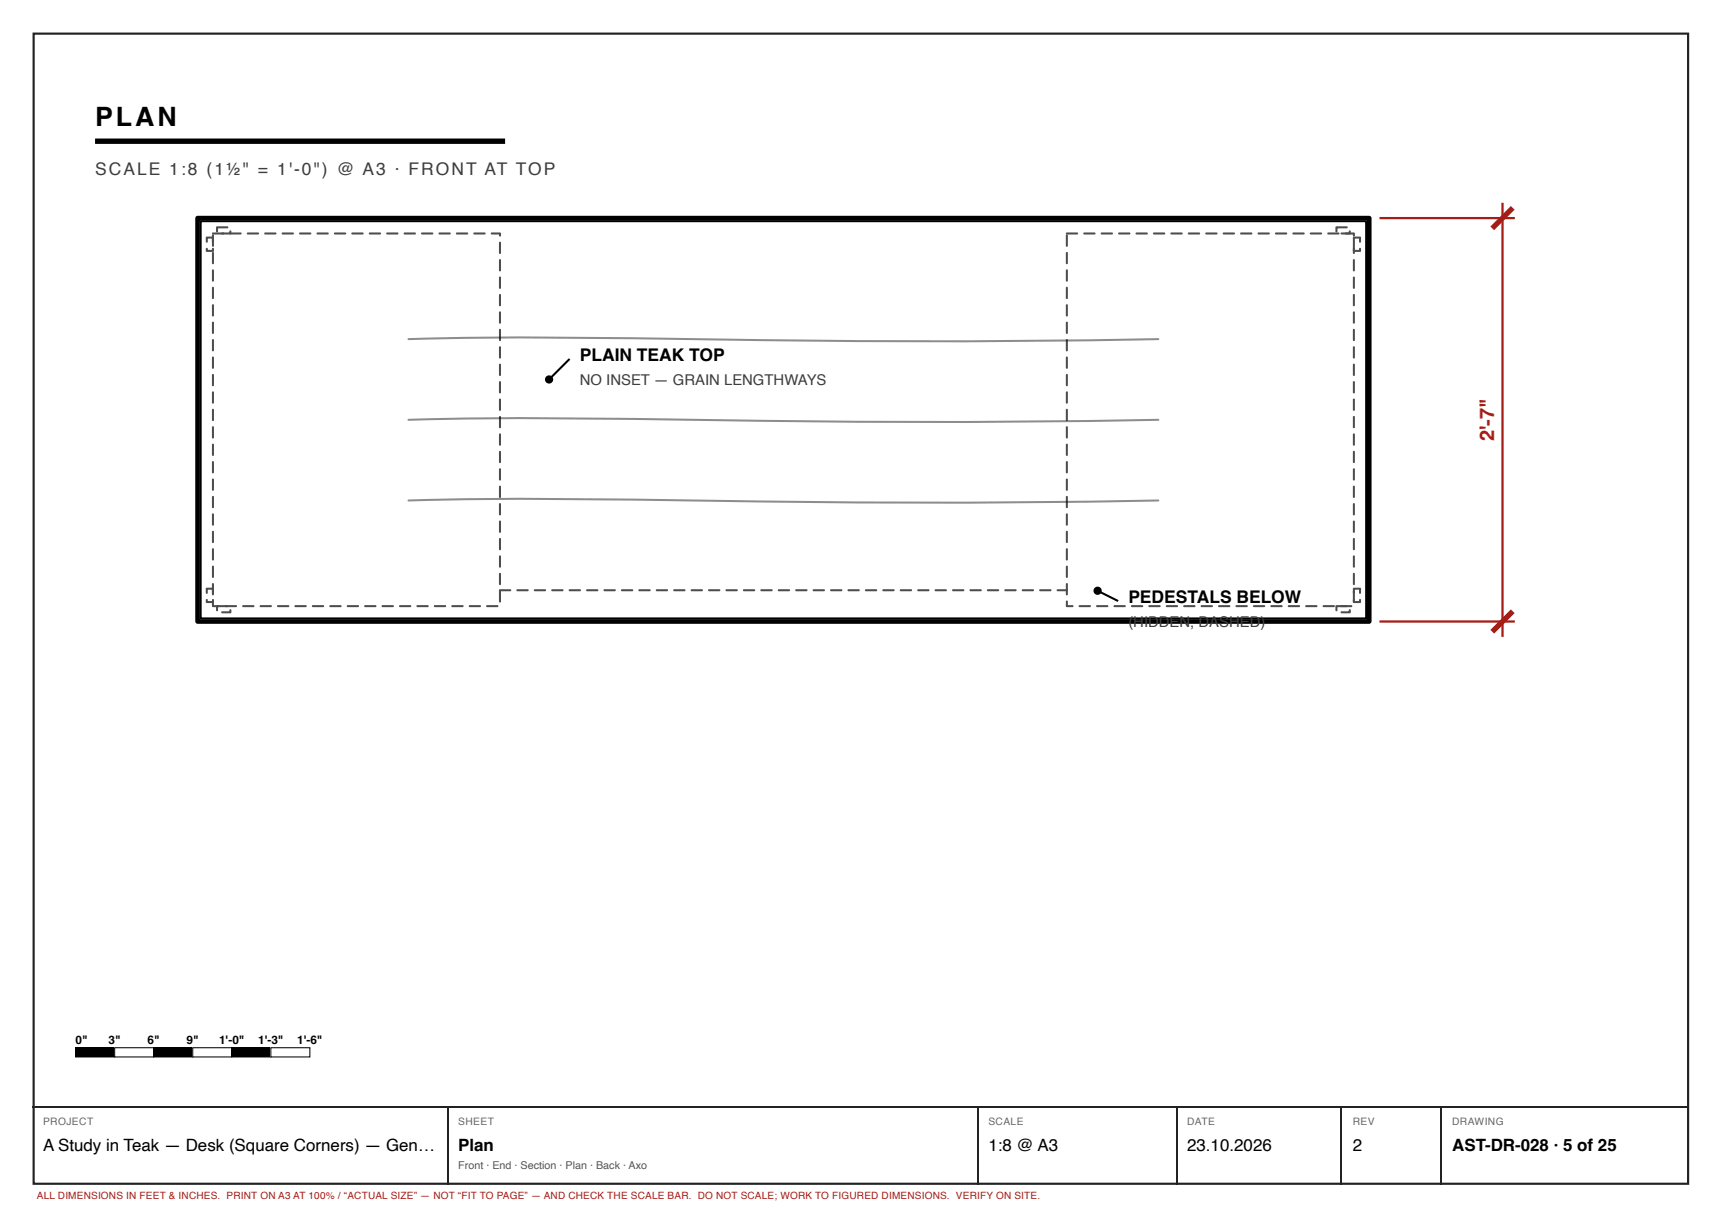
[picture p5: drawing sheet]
<svg xmlns="http://www.w3.org/2000/svg" width="420mm" height="297mm" viewBox="0 0 420 297" stroke-linecap="round" stroke-linejoin="round" font-family="sans-serif">
<path d="M8.2 8.2h403.5v280.5h-403.5z" fill="none" stroke="#222" stroke-width=".53"/>
<path d="M23.2 34.4h100" fill="none" stroke="#000" stroke-width="1.3" stroke-linecap="butt"/>
<path d="M48.2 53.2h285.7v98.4h-285.7z" fill="none" stroke="#000" stroke-width="1.1"/>
<path d="M48.9 53.9h284.3v96.9h-284.3zM99.6 82.7a1777.9 1777.9 0 0 1 82.6 .2l7.4 .1a2874.2 2874.2 0 0 0 92.9-.3M138.9 87.5l-5 5M99.6 102.4a1777.9 1777.9 0 0 1 82.6 .2l7.4 .1a2874.2 2874.2 0 0 0 92.9-.3M99.6 122a1777.9 1777.9 0 0 1 82.6 .2l7.4 .1a2874.2 2874.2 0 0 0 92.9-.3M267.7 144.1l5 2.5" fill="none" stroke="#000" stroke-width=".5"/>
<g fill="#000">
<path d="M18.4 255.5h9.6v2.2h-9.6z"/>
<path d="M56 56.8l2.7-.1a.25 .25 0 0 1 .2 .2 .25 .25 0 0 1-.2 .3h-2.5l-.2-.2zM60.3 56.8l2.6-.1a.25 .25 0 0 1 .3 .2 .25 .25 0 0 1-.3 .3h-2.5l-.2-.2zM64.5 56.8l2.7-.1a.25 .25 0 0 1 .2 .2 .25 .25 0 0 1-.2 .3h-2.5l-.2-.2zM68.8 56.8l2.6-.1a.25 .25 0 0 1 .3 .2 .25 .25 0 0 1-.3 .3h-2.5l-.2-.2zM73 56.8l2.7-.1a.25 .25 0 0 1 .2 .2 .25 .25 0 0 1-.2 .3h-2.5l-.2-.2zM77.3 56.8l2.6-.1a.25 .25 0 0 1 .3 .2 .25 .25 0 0 1-.3 .3h-2.5l-.2-.2zM81.5 56.8l2.7-.1a.25 .25 0 0 1 .2 .2 .25 .25 0 0 1-.2 .3h-2.5l-.2-.2zM85.8 56.8l2.6-.1a.25 .25 0 0 1 .3 .2 .25 .25 0 0 1-.3 .3h-2.5l-.2-.2zM90 56.8l2.7-.1a.25 .25 0 0 1 .2 .2 .25 .25 0 0 1-.2 .3h-2.5l-.2-.2zM94.3 56.8l2.6-.1a.25 .25 0 0 1 .3 .2 .25 .25 0 0 1-.3 .3h-2.5l-.2-.2zM98.5 56.8l2.7-.1a.25 .25 0 0 1 .2 .2 .25 .25 0 0 1-.2 .3h-2.5l-.2-.2zM102.8 56.8l2.6-.1a.25 .25 0 0 1 .3 .2 .25 .25 0 0 1-.3 .3h-2.5l-.2-.2zM107 56.8l2.7-.1a.25 .25 0 0 1 .2 .2 .25 .25 0 0 1-.2 .3h-2.5l-.2-.2zM111.3 56.8l2.6-.1a.25 .25 0 0 1 .3 .2 .25 .25 0 0 1-.3 .3h-2.5l-.2-.2zM115.5 56.8l2.7-.1a.25 .25 0 0 1 .2 .2 .25 .25 0 0 1-.2 .3h-2.5l-.2-.2zM119.8 56.8l2.2-.1 .2 .7a.25 .25 0 0 1-.3 .3 .25 .25 0 0 1-.2-.3v-.5h.2v.3h-2l-.2-.2zM121.8 59h.2l.2 .2v2.5a.25 .25 0 0 1-.3 .2 .25 .25 0 0 1-.2-.2zM121.8 63.3l.2-.1 .2 .2v2.5a.25 .25 0 0 1-.3 .3 .25 .25 0 0 1-.2-.3zM121.8 67.5h.2l.2 .2v2.5a.25 .25 0 0 1-.3 .2 .25 .25 0 0 1-.2-.2zM121.8 71.8l.2-.1 .2 .2v2.5a.25 .25 0 0 1-.3 .3 .25 .25 0 0 1-.2-.3zM121.8 76h.2l.2 .2v2.5a.25 .25 0 0 1-.3 .2 .25 .25 0 0 1-.2-.2zM121.8 80.3l.2-.1 .2 .2v2.5a.25 .25 0 0 1-.3 .3 .25 .25 0 0 1-.2-.3zM121.8 84.5h.2l.2 .2v2.5a.25 .25 0 0 1-.3 .2 .25 .25 0 0 1-.2-.2zM121.8 88.8l.2-.1 .2 .2v2.5a.25 .25 0 0 1-.3 .3 .25 .25 0 0 1-.2-.3zM121.8 93h.2l.2 .2v2.5a.25 .25 0 0 1-.3 .2 .25 .25 0 0 1-.2-.2zM121.8 97.3l.2-.1 .2 .2v2.5a.25 .25 0 0 1-.3 .3 .25 .25 0 0 1-.2-.3zM121.8 101.5h.2l.2 .2v2.5a.25 .25 0 0 1-.3 .2 .25 .25 0 0 1-.2-.2zM121.8 105.8l.2-.1 .2 .2v2.5a.25 .25 0 0 1-.3 .3 .25 .25 0 0 1-.2-.3zM121.8 110h.2l.2 .2v2.5a.25 .25 0 0 1-.3 .2 .25 .25 0 0 1-.2-.2zM121.8 114.3l.2-.1 .2 .2v2.5a.25 .25 0 0 1-.3 .3 .25 .25 0 0 1-.2-.3zM121.8 118.5h.2l.2 .2v2.5a.25 .25 0 0 1-.3 .2 .25 .25 0 0 1-.2-.2zM121.8 122.8l.2-.1 .2 .2v2.5a.25 .25 0 0 1-.3 .3 .25 .25 0 0 1-.2-.3zM121.8 127h.2l.2 .2v2.5a.25 .25 0 0 1-.3 .2 .25 .25 0 0 1-.2-.2zM121.8 131.3l.2-.1 .2 .2v2.5a.25 .25 0 0 1-.3 .3 .25 .25 0 0 1-.2-.3zM121.8 135.5h.2l.2 .2v2.5a.25 .25 0 0 1-.3 .2 .25 .25 0 0 1-.2-.2zM121.8 139.8l.2-.1 .2 .2v2.5a.25 .25 0 0 1-.3 .3 .25 .25 0 0 1-.2-.3zM121.8 144h.2l.2 .2v2.5a.25 .25 0 0 1-.3 .2 .25 .25 0 0 1-.2-.2zM118.6 147.6h2.7a.25 .25 0 0 1 .3 .2 .25 .25 0 0 1-.3 .3h-2.5l-.2-.2zM114.4 147.6h2.7a.25 .25 0 0 1 .2 .2 .25 .25 0 0 1-.2 .3h-2.5l-.3-.2zM110.1 147.6h2.7a.25 .25 0 0 1 .3 .2 .25 .25 0 0 1-.3 .3h-2.5l-.2-.2zM105.9 147.6h2.7a.25 .25 0 0 1 .2 .2 .25 .25 0 0 1-.2 .3h-2.5l-.3-.2zM101.6 147.6h2.7a.25 .25 0 0 1 .3 .2 .25 .25 0 0 1-.3 .3h-2.5l-.2-.2zM97.4 147.6h2.7a.25 .25 0 0 1 .2 .2 .25 .25 0 0 1-.2 .3h-2.5l-.3-.2zM93.1 147.6h2.7a.25 .25 0 0 1 .3 .2 .25 .25 0 0 1-.3 .3h-2.5l-.2-.2zM88.9 147.6h2.7a.25 .25 0 0 1 .2 .2 .25 .25 0 0 1-.2 .3h-2.5l-.3-.2zM84.6 147.6h2.7a.25 .25 0 0 1 .3 .2 .25 .25 0 0 1-.3 .3h-2.5l-.2-.2zM80.4 147.6h2.7a.25 .25 0 0 1 .2 .2 .25 .25 0 0 1-.2 .3h-2.5l-.3-.2zM76.1 147.6h2.7a.25 .25 0 0 1 .3 .2 .25 .25 0 0 1-.3 .3h-2.5l-.2-.2zM71.9 147.6h2.7a.25 .25 0 0 1 .2 .2 .25 .25 0 0 1-.2 .3h-2.5l-.3-.2zM67.6 147.6h2.7a.25 .25 0 0 1 .3 .2 .25 .25 0 0 1-.3 .3h-2.5l-.2-.2zM63.4 147.6h2.7a.25 .25 0 0 1 .2 .2 .25 .25 0 0 1-.2 .3h-2.5l-.3-.2zM59.1 147.6h2.7a.25 .25 0 0 1 .3 .2 .25 .25 0 0 1-.3 .3h-2.5l-.2-.2zM54.9 147.6h2.7a.25 .25 0 0 1 .2 .2 .25 .25 0 0 1-.2 .3h-2.5l-.3-.2zM51.8 146.5h.2l.2 .2v1.1h-.3v-.2h1.4a.25 .25 0 0 1 .3 .2 .25 .25 0 0 1-.3 .3l-1.5-.1zM51.8 142.3l.2-.1 .2 .2v2.5a.25 .25 0 0 1-.3 .3 .25 .25 0 0 1-.2-.3zM51.8 138h.2l.2 .2v2.5a.25 .25 0 0 1-.3 .2 .25 .25 0 0 1-.2-.2zM51.8 133.8l.2-.1 .2 .2v2.5a.25 .25 0 0 1-.3 .3 .25 .25 0 0 1-.2-.3zM51.8 129.5h.2l.2 .2v2.5a.25 .25 0 0 1-.3 .2 .25 .25 0 0 1-.2-.2zM51.8 125.3l.2-.1 .2 .2v2.5a.25 .25 0 0 1-.3 .3 .25 .25 0 0 1-.2-.3zM51.8 121h.2l.2 .2v2.5a.25 .25 0 0 1-.3 .2 .25 .25 0 0 1-.2-.2zM51.8 116.8l.2-.1 .2 .2v2.5a.25 .25 0 0 1-.3 .3 .25 .25 0 0 1-.2-.3zM51.8 112.5h.2l.2 .2v2.5a.25 .25 0 0 1-.3 .2 .25 .25 0 0 1-.2-.2zM51.8 108.3l.2-.1 .2 .2v2.5a.25 .25 0 0 1-.3 .3 .25 .25 0 0 1-.2-.3zM51.8 104h.2l.2 .2v2.5a.25 .25 0 0 1-.3 .2 .25 .25 0 0 1-.2-.2zM51.8 99.8l.2-.1 .2 .2v2.5a.25 .25 0 0 1-.3 .3 .25 .25 0 0 1-.2-.3zM51.8 95.5h.2l.2 .2v2.5a.25 .25 0 0 1-.3 .2 .25 .25 0 0 1-.2-.2zM51.8 91.3l.2-.1 .2 .2v2.5a.25 .25 0 0 1-.3 .3 .25 .25 0 0 1-.2-.3zM51.8 87h.2l.2 .2v2.5a.25 .25 0 0 1-.3 .2 .25 .25 0 0 1-.2-.2zM51.8 82.8l.2-.1 .2 .2v2.5a.25 .25 0 0 1-.3 .3 .25 .25 0 0 1-.2-.3zM51.8 78.5h.2l.2 .2v2.5a.25 .25 0 0 1-.3 .2 .25 .25 0 0 1-.2-.2zM51.8 74.3l.2-.1 .2 .2v2.5a.25 .25 0 0 1-.3 .3 .25 .25 0 0 1-.2-.3zM51.8 70h.2l.2 .2v2.5a.25 .25 0 0 1-.3 .2 .25 .25 0 0 1-.2-.2zM51.8 65.8l.2-.1 .2 .2v2.5a.25 .25 0 0 1-.3 .3 .25 .25 0 0 1-.2-.3zM51.8 61.5h.2l.2 .2v2.5a.25 .25 0 0 1-.3 .2 .25 .25 0 0 1-.2-.2zM51.8 57.3l.2-.1 .2 .2v2.5a.25 .25 0 0 1-.3 .3 .25 .25 0 0 1-.2-.3zM51.8 56.8l2.6-.1a.25 .25 0 0 1 .3 .2 .25 .25 0 0 1-.3 .3h-2.5l-.2-.2z"/>
<path d="M54 56.8l2.2-.1v.2h-.3v-.5a.25 .25 0 0 1 .3-.2 .25 .25 0 0 1 .2 .2v.6l-.2 .2h-2.1zM52.8 55.3l2.6-.1a.25 .25 0 0 1 .3 .2 .25 .25 0 0 1-.3 .3h-2.5v-.3h.3v1a.25 .25 0 0 1-.3 .3 .25 .25 0 0 1-.2-.3z"/>
<path d="M264.3 56.8l2.6-.1a.25 .25 0 0 1 .3 .2 .25 .25 0 0 1-.3 .3h-2.5l-.2-.2zM268.5 56.8l2.7-.1a.25 .25 0 0 1 .2 .2 .25 .25 0 0 1-.2 .3h-2.5l-.3-.2zM272.8 56.8l2.6-.1a.25 .25 0 0 1 .3 .2 .25 .25 0 0 1-.3 .3h-2.5l-.2-.2zM277 56.8l2.7-.1a.25 .25 0 0 1 .2 .2 .25 .25 0 0 1-.2 .3h-2.5l-.3-.2zM281.3 56.8l2.6-.1a.25 .25 0 0 1 .3 .2 .25 .25 0 0 1-.3 .3h-2.5l-.2-.2zM285.5 56.8l2.7-.1a.25 .25 0 0 1 .2 .2 .25 .25 0 0 1-.2 .3h-2.5l-.3-.2zM289.8 56.8l2.6-.1a.25 .25 0 0 1 .3 .2 .25 .25 0 0 1-.3 .3h-2.5l-.2-.2zM294 56.8l2.7-.1a.25 .25 0 0 1 .2 .2 .25 .25 0 0 1-.2 .3h-2.5l-.3-.2zM298.3 56.8l2.6-.1a.25 .25 0 0 1 .3 .2 .25 .25 0 0 1-.3 .3h-2.5l-.2-.2zM302.5 56.8l2.7-.1a.25 .25 0 0 1 .2 .2 .25 .25 0 0 1-.2 .3h-2.5l-.3-.2zM306.8 56.8l2.6-.1a.25 .25 0 0 1 .3 .2 .25 .25 0 0 1-.3 .3h-2.5l-.2-.2zM311 56.8l2.7-.1a.25 .25 0 0 1 .2 .2 .25 .25 0 0 1-.2 .3h-2.5l-.3-.2zM315.3 56.8l2.6-.1a.25 .25 0 0 1 .3 .2 .25 .25 0 0 1-.3 .3h-2.5l-.2-.2zM319.5 56.8l2.7-.1a.25 .25 0 0 1 .2 .2 .25 .25 0 0 1-.2 .3h-2.5l-.3-.2zM323.8 56.8l2.6-.1a.25 .25 0 0 1 .3 .2 .25 .25 0 0 1-.3 .3h-2.5l-.2-.2zM328 56.8l2.3-.1 .1 .7a.25 .25 0 0 1-.2 .3 .25 .25 0 0 1-.3-.3v-.5h.3v.3h-2l-.3-.2zM330 59h.3l.1 .2v2.5a.25 .25 0 0 1-.2 .2 .25 .25 0 0 1-.3-.2zM330 63.3l.3-.1 .1 .2v2.5a.25 .25 0 0 1-.2 .3 .25 .25 0 0 1-.3-.3zM330 67.5h.3l.1 .2v2.5a.25 .25 0 0 1-.2 .2 .25 .25 0 0 1-.3-.2zM330 71.8l.3-.1 .1 .2v2.5a.25 .25 0 0 1-.2 .3 .25 .25 0 0 1-.3-.3zM330 76h.3l.1 .2v2.5a.25 .25 0 0 1-.2 .2 .25 .25 0 0 1-.3-.2zM330 80.3l.3-.1 .1 .2v2.5a.25 .25 0 0 1-.2 .3 .25 .25 0 0 1-.3-.3zM330 84.5h.3l.1 .2v2.5a.25 .25 0 0 1-.2 .2 .25 .25 0 0 1-.3-.2zM330 88.8l.3-.1 .1 .2v2.5a.25 .25 0 0 1-.2 .3 .25 .25 0 0 1-.3-.3zM330 93h.3l.1 .2v2.5a.25 .25 0 0 1-.2 .2 .25 .25 0 0 1-.3-.2zM330 97.3l.3-.1 .1 .2v2.5a.25 .25 0 0 1-.2 .3 .25 .25 0 0 1-.3-.3zM330 101.5h.3l.1 .2v2.5a.25 .25 0 0 1-.2 .2 .25 .25 0 0 1-.3-.2zM330 105.8l.3-.1 .1 .2v2.5a.25 .25 0 0 1-.2 .3 .25 .25 0 0 1-.3-.3zM330 110h.3l.1 .2v2.5a.25 .25 0 0 1-.2 .2 .25 .25 0 0 1-.3-.2zM330 114.3l.3-.1 .1 .2v2.5a.25 .25 0 0 1-.2 .3 .25 .25 0 0 1-.3-.3zM330 118.5h.3l.1 .2v2.5a.25 .25 0 0 1-.2 .2 .25 .25 0 0 1-.3-.2zM330 122.8l.3-.1 .1 .2v2.5a.25 .25 0 0 1-.2 .3 .25 .25 0 0 1-.3-.3zM330 127h.3l.1 .2v2.5a.25 .25 0 0 1-.2 .2 .25 .25 0 0 1-.3-.2zM330 131.3l.3-.1 .1 .2v2.5a.25 .25 0 0 1-.2 .3 .25 .25 0 0 1-.3-.3zM330 135.5h.3l.1 .2v2.5a.25 .25 0 0 1-.2 .2 .25 .25 0 0 1-.3-.2zM330 139.8l.3-.1 .1 .2v2.5a.25 .25 0 0 1-.2 .3 .25 .25 0 0 1-.3-.3zM330 144h.3l.1 .2v2.5a.25 .25 0 0 1-.2 .2 .25 .25 0 0 1-.3-.2zM326.9 147.6h2.7a.25 .25 0 0 1 .2 .2 .25 .25 0 0 1-.2 .3h-2.5l-.3-.2zM322.6 147.6h2.7a.25 .25 0 0 1 .3 .2 .25 .25 0 0 1-.3 .3h-2.5l-.2-.2zM318.4 147.6h2.7a.25 .25 0 0 1 .2 .2 .25 .25 0 0 1-.2 .3h-2.5l-.3-.2zM314.1 147.6h2.7a.25 .25 0 0 1 .3 .2 .25 .25 0 0 1-.3 .3h-2.5l-.2-.2zM309.9 147.6h2.7a.25 .25 0 0 1 .2 .2 .25 .25 0 0 1-.2 .3h-2.5l-.3-.2zM305.6 147.6h2.7a.25 .25 0 0 1 .3 .2 .25 .25 0 0 1-.3 .3h-2.5l-.2-.2zM301.4 147.6h2.7a.25 .25 0 0 1 .2 .2 .25 .25 0 0 1-.2 .3h-2.5l-.3-.2zM297.1 147.6h2.7a.25 .25 0 0 1 .3 .2 .25 .25 0 0 1-.3 .3h-2.5l-.2-.2zM292.9 147.6h2.7a.25 .25 0 0 1 .2 .2 .25 .25 0 0 1-.2 .3h-2.5l-.3-.2zM288.6 147.6h2.7a.25 .25 0 0 1 .3 .2 .25 .25 0 0 1-.3 .3h-2.5l-.2-.2zM284.4 147.6h2.7a.25 .25 0 0 1 .2 .2 .25 .25 0 0 1-.2 .3h-2.5l-.3-.2zM280.1 147.6h2.7a.25 .25 0 0 1 .3 .2 .25 .25 0 0 1-.3 .3h-2.5l-.2-.2zM275.9 147.6h2.7a.25 .25 0 0 1 .2 .2 .25 .25 0 0 1-.2 .3h-2.5l-.3-.2zM271.6 147.6h2.7a.25 .25 0 0 1 .3 .2 .25 .25 0 0 1-.3 .3h-2.5l-.2-.2zM267.4 147.6h2.7a.25 .25 0 0 1 .2 .2 .25 .25 0 0 1-.2 .3h-2.5l-.3-.2zM263.1 147.6h2.7a.25 .25 0 0 1 .3 .2 .25 .25 0 0 1-.3 .3h-2.5l-.2-.2zM260 146.5h.3l.1 .2v1.1h-.2v-.2h1.4a.25 .25 0 0 1 .2 .2 .25 .25 0 0 1-.2 .3l-1.6-.1zM260 142.3l.3-.1 .1 .2v2.5a.25 .25 0 0 1-.2 .3 .25 .25 0 0 1-.3-.3zM260 138h.3l.1 .2v2.5a.25 .25 0 0 1-.2 .2 .25 .25 0 0 1-.3-.2zM260 133.8l.3-.1 .1 .2v2.5a.25 .25 0 0 1-.2 .3 .25 .25 0 0 1-.3-.3zM260 129.5h.3l.1 .2v2.5a.25 .25 0 0 1-.2 .2 .25 .25 0 0 1-.3-.2zM260 125.3l.3-.1 .1 .2v2.5a.25 .25 0 0 1-.2 .3 .25 .25 0 0 1-.3-.3zM260 121h.3l.1 .2v2.5a.25 .25 0 0 1-.2 .2 .25 .25 0 0 1-.3-.2zM260 116.8l.3-.1 .1 .2v2.5a.25 .25 0 0 1-.2 .3 .25 .25 0 0 1-.3-.3zM260 112.5h.3l.1 .2v2.5a.25 .25 0 0 1-.2 .2 .25 .25 0 0 1-.3-.2zM260 108.3l.3-.1 .1 .2v2.5a.25 .25 0 0 1-.2 .3 .25 .25 0 0 1-.3-.3zM260 104h.3l.1 .2v2.5a.25 .25 0 0 1-.2 .2 .25 .25 0 0 1-.3-.2zM260 99.8l.3-.1 .1 .2v2.5a.25 .25 0 0 1-.2 .3 .25 .25 0 0 1-.3-.3zM260 95.5h.3l.1 .2v2.5a.25 .25 0 0 1-.2 .2 .25 .25 0 0 1-.3-.2zM260 91.3l.3-.1 .1 .2v2.5a.25 .25 0 0 1-.2 .3 .25 .25 0 0 1-.3-.3zM260 87h.3l.1 .2v2.5a.25 .25 0 0 1-.2 .2 .25 .25 0 0 1-.3-.2zM260 82.8l.3-.1 .1 .2v2.5a.25 .25 0 0 1-.2 .3 .25 .25 0 0 1-.3-.3zM260 78.5h.3l.1 .2v2.5a.25 .25 0 0 1-.2 .2 .25 .25 0 0 1-.3-.2zM260 74.3l.3-.1 .1 .2v2.5a.25 .25 0 0 1-.2 .3 .25 .25 0 0 1-.3-.3zM260 70h.3l.1 .2v2.5a.25 .25 0 0 1-.2 .2 .25 .25 0 0 1-.3-.2zM260 65.8l.3-.1 .1 .2v2.5a.25 .25 0 0 1-.2 .3 .25 .25 0 0 1-.3-.3zM260 61.5h.3l.1 .2v2.5a.25 .25 0 0 1-.2 .2 .25 .25 0 0 1-.3-.2zM260 57.3l.3-.1 .1 .2v2.5a.25 .25 0 0 1-.2 .3 .25 .25 0 0 1-.3-.3zM260 56.8l2.7-.1a.25 .25 0 0 1 .2 .2 .25 .25 0 0 1-.2 .3h-2.5l-.3-.2z"/>
<path d="M327 56.8l2.2-.1v.2h-.3v-.5a.25 .25 0 0 1 .3-.2 .25 .25 0 0 1 .2 .2v.6l-.2 .2h-2.1zM325.8 55.3l2.6-.1a.25 .25 0 0 1 .3 .2 .25 .25 0 0 1-.3 .3h-2.5v-.3h.3v1a.25 .25 0 0 1-.3 .3 .25 .25 0 0 1-.2-.3z"/>
<path d="M50.3 60.5l.4 .1v.6h-.3v-.3h1.5v.3h-.2v-.5a.25 .25 0 0 1 .2-.3 .25 .25 0 0 1 .3 .3l-.2 .7h-1.6l-.2-.1zM50.3 57.8l1.7-.1 .2 .2v1a.25 .25 0 0 1-.3 .3 .25 .25 0 0 1-.2-.3v-1h.2v.3h-1.5v-.3h.3v1a.25 .25 0 0 1-.3 .3 .25 .25 0 0 1-.2-.3z"/>
<path d="M330 60.5l.4 .1v.6h-.2v-.3h1.5v.3h-.3v-.5a.25 .25 0 0 1 .3-.3 .25 .25 0 0 1 .2 .3l-.1 .7h-1.6l-.3-.1zM330 57.8l1.8-.1 .1 .2v1a.25 .25 0 0 1-.2 .3 .25 .25 0 0 1-.3-.3v-1h.3v.3h-1.5v-.3h.2v1a.25 .25 0 0 1-.2 .3 .25 .25 0 0 1-.3-.3z"/>
<path d="M50.3 146.1l.4 .1v.6h-.3v-.2h1.5v.2h-.2v-.5a.25 .25 0 0 1 .2-.2 .25 .25 0 0 1 .3 .2l-.2 .7-1.6 .1-.2-.3zM50.3 143.4l1.7-.1 .2 .3v1a.25 .25 0 0 1-.3 .2 .25 .25 0 0 1-.2-.2v-1h.2v.2h-1.5v-.2h.3v1a.25 .25 0 0 1-.3 .2 .25 .25 0 0 1-.2-.2z"/>
<path d="M54 149.1h2.2v.2h-.3v-.5a.25 .25 0 0 1 .3-.2 .25 .25 0 0 1 .2 .2v.6l-.2 .2-2.1-.1zM52.8 147.6h2.6a.25 .25 0 0 1 .3 .2 .25 .25 0 0 1-.3 .3h-2.5v-.3h.3v1a.25 .25 0 0 1-.3 .3 .25 .25 0 0 1-.2-.3z"/>
<path d="M121.8 143.8l2.6-.1a.25 .25 0 0 1 .3 .2 .25 .25 0 0 1-.3 .3h-2.5l-.2-.2zM126 143.8l2.7-.1a.25 .25 0 0 1 .2 .2 .25 .25 0 0 1-.2 .3h-2.5l-.2-.2zM130.3 143.8l2.6-.1a.25 .25 0 0 1 .3 .2 .25 .25 0 0 1-.3 .3h-2.5l-.2-.2zM134.5 143.8l2.7-.1a.25 .25 0 0 1 .2 .2 .25 .25 0 0 1-.2 .3h-2.5l-.2-.2zM138.8 143.8l2.6-.1a.25 .25 0 0 1 .3 .2 .25 .25 0 0 1-.3 .3h-2.5l-.2-.2zM143 143.8l2.7-.1a.25 .25 0 0 1 .2 .2 .25 .25 0 0 1-.2 .3h-2.5l-.2-.2zM147.3 143.8l2.6-.1a.25 .25 0 0 1 .3 .2 .25 .25 0 0 1-.3 .3h-2.5l-.2-.2zM151.5 143.8l2.7-.1a.25 .25 0 0 1 .2 .2 .25 .25 0 0 1-.2 .3h-2.5l-.2-.2zM155.8 143.8l2.6-.1a.25 .25 0 0 1 .3 .2 .25 .25 0 0 1-.3 .3h-2.5l-.2-.2zM160 143.8l2.7-.1a.25 .25 0 0 1 .2 .2 .25 .25 0 0 1-.2 .3h-2.5l-.2-.2zM164.3 143.8l2.6-.1a.25 .25 0 0 1 .3 .2 .25 .25 0 0 1-.3 .3h-2.5l-.2-.2zM168.5 143.8l2.7-.1a.25 .25 0 0 1 .2 .2 .25 .25 0 0 1-.2 .3h-2.5l-.3-.2zM172.8 143.8l2.6-.1a.25 .25 0 0 1 .3 .2 .25 .25 0 0 1-.3 .3h-2.5l-.2-.2zM177 143.8l2.7-.1a.25 .25 0 0 1 .2 .2 .25 .25 0 0 1-.2 .3h-2.5l-.3-.2zM181.3 143.8l2.6-.1a.25 .25 0 0 1 .3 .2 .25 .25 0 0 1-.3 .3h-2.5l-.2-.2zM185.5 143.8l2.7-.1a.25 .25 0 0 1 .2 .2 .25 .25 0 0 1-.2 .3h-2.5l-.3-.2zM189.8 143.8l2.6-.1a.25 .25 0 0 1 .3 .2 .25 .25 0 0 1-.3 .3h-2.5l-.2-.2zM194 143.8l2.7-.1a.25 .25 0 0 1 .2 .2 .25 .25 0 0 1-.2 .3h-2.5l-.3-.2zM198.3 143.8l2.6-.1a.25 .25 0 0 1 .3 .2 .25 .25 0 0 1-.3 .3h-2.5l-.2-.2zM202.5 143.8l2.7-.1a.25 .25 0 0 1 .2 .2 .25 .25 0 0 1-.2 .3h-2.5l-.3-.2zM206.8 143.8l2.6-.1a.25 .25 0 0 1 .3 .2 .25 .25 0 0 1-.3 .3h-2.5l-.2-.2zM211 143.8l2.7-.1a.25 .25 0 0 1 .2 .2 .25 .25 0 0 1-.2 .3h-2.5l-.3-.2zM215.3 143.8l2.6-.1a.25 .25 0 0 1 .3 .2 .25 .25 0 0 1-.3 .3h-2.5l-.2-.2zM219.5 143.8l2.7-.1a.25 .25 0 0 1 .2 .2 .25 .25 0 0 1-.2 .3h-2.5l-.3-.2zM223.8 143.8l2.6-.1a.25 .25 0 0 1 .3 .2 .25 .25 0 0 1-.3 .3h-2.5l-.2-.2zM228 143.8l2.7-.1a.25 .25 0 0 1 .2 .2 .25 .25 0 0 1-.2 .3h-2.5l-.3-.2zM232.3 143.8l2.6-.1a.25 .25 0 0 1 .3 .2 .25 .25 0 0 1-.3 .3h-2.5l-.2-.2zM236.5 143.8l2.7-.1a.25 .25 0 0 1 .2 .2 .25 .25 0 0 1-.2 .3h-2.5l-.3-.2zM240.8 143.8l2.6-.1a.25 .25 0 0 1 .3 .2 .25 .25 0 0 1-.3 .3h-2.5l-.2-.2zM245 143.8l2.7-.1a.25 .25 0 0 1 .2 .2 .25 .25 0 0 1-.2 .3h-2.5l-.3-.2zM249.3 143.8l2.6-.1a.25 .25 0 0 1 .3 .2 .25 .25 0 0 1-.3 .3h-2.5l-.2-.2zM253.5 143.8l2.7-.1a.25 .25 0 0 1 .2 .2 .25 .25 0 0 1-.2 .3h-2.5l-.3-.2zM257.8 143.8l2.4-.1a.25 .25 0 0 1 .2 .2 .25 .25 0 0 1-.2 .3h-2.3l-.2-.2z"/>
<path d="M327 149.1h2.2v.2h-.3v-.5a.25 .25 0 0 1 .3-.2 .25 .25 0 0 1 .2 .2v.6l-.2 .2-2.1-.1zM325.8 147.6h2.6a.25 .25 0 0 1 .3 .2 .25 .25 0 0 1-.3 .3h-2.5v-.3h.3v1a.25 .25 0 0 1-.3 .3 .25 .25 0 0 1-.2-.3z"/>
<path d="M330 146.1l.4 .1v.6h-.2v-.2h1.5v.2h-.3v-.5a.25 .25 0 0 1 .3-.2 .25 .25 0 0 1 .2 .2l-.1 .7-1.6 .1-.3-.2zM330 143.4l1.8-.1 .1 .3v1a.25 .25 0 0 1-.2 .2 .25 .25 0 0 1-.3-.2v-1h.3v.2h-1.5v-.2h.2v1a.25 .25 0 0 1-.2 .2 .25 .25 0 0 1-.3-.2z"/>
<circle cx="133.9" cy="92.5" r="1"/>
<circle cx="267.7" cy="144.1" r="1"/>
</g>
<path d="M336.4 53.2h33M366.4 49.4v105.9M336.4 151.6h33" fill="none" stroke="#a51d17" stroke-width=".55"/>
<path d="M368.9 50.7l-5 5M368.9 149.1l-5 5" fill="none" stroke="#a51d17" stroke-width="1.3" stroke-linecap="butt"/>
<path d="M18.4 255.5h9.6v2.2h-9.6z" fill="none" stroke="#000" stroke-width=".25"/>
<path d="M28 255.5h9.5v2.2h-9.5z" fill="#fff"/>
<path d="M28 255.5h9.5v2.2h-9.5zM37.5 255.5h9.5v2.2h-9.5z" fill="none" stroke="#000" stroke-width=".25"/>
<path d="M37.5 255.5h9.5v2.2h-9.5z" fill="#000"/>
<path d="M47 255.5h9.5v2.2h-9.5z" fill="#fff"/>
<path d="M47 255.5h9.5v2.2h-9.5zM56.5 255.5h9.5v2.2h-9.5z" fill="none" stroke="#000" stroke-width=".25"/>
<path d="M56.5 255.5h9.5v2.2h-9.5z" fill="#000"/>
<path d="M66.1 255.5h9.5v2.2h-9.5z" fill="#fff"/>
<path d="M66.1 255.5h9.5v2.2h-9.5z" fill="none" stroke="#000" stroke-width=".25"/>
<path d="M7.9 270h404.1M109.1 270.1v18.8M238.5 270.1v18.8M286.9 270.1v18.8M327.2 270.1v18.8M351.5 270.1v18.8" fill="none" stroke="#222" stroke-width=".26"/>
<text font-size="6.5" x="23.2" y="30.7">PLAN</text>
<text font-size="4.9" fill="#a51d17" x="364.4" y="107.7" transform="rotate(-90 364.4 107.7)">2'-7&quot;</text>
<text font-size="4.2" fill="#3d3d3d" x="23.2" y="42.7">SCALE 1:8 (1½&quot; = 1'-0&quot;) @ A3 · FRONT AT TOP</text>
<g font-size="4.2">
<text x="141.4" y="88">PLAIN TEAK TOP</text>
<text x="275.2" y="147.1">PEDESTALS BELOW</text>
</g>
<g font-size="4.1">
<text x="10.5" y="280.7">A Study in Teak — Desk (Square Corners) — Gen…</text>
<text x="111.8" y="280.7">Plan</text>
<text x="241" y="280.7">1:8 @ A3</text>
<text x="289.5" y="280.7">23.10.2026</text>
<text x="329.9" y="280.7">2</text>
<text x="354.1" y="280.7">AST-DR-028 · 5 of 25</text>
</g>
<g font-size="3.6" fill="#3d3d3d">
<text x="141.4" y="93.8">NO INSET — GRAIN LENGTHWAYS</text>
<text x="275.2" y="152.8">(HIDDEN, DASHED)</text>
</g>
<g font-size="2.9">
<text x="18.4" y="254.5">0&quot;</text>
<text x="26.5" y="254.5">3&quot;</text>
<text x="36" y="254.5">6&quot;</text>
<text x="45.5" y="254.5">9&quot;</text>
<text x="53.4" y="254.5">1'-0&quot;</text>
<text x="62.9" y="254.5">1'-3&quot;</text>
<text x="72.5" y="254.5">1'-6&quot;</text>
</g>
<text font-size="2.6" fill="#555" x="111.8" y="285">Front · End · Section · Plan · Back · Axo</text>
<g font-size="2.5" fill="#666">
<text x="10.5" y="274.4">PROJECT</text>
<text x="111.8" y="274.4">SHEET</text>
<text x="241" y="274.4">SCALE</text>
<text x="289.5" y="274.4">DATE</text>
<text x="329.9" y="274.4">REV</text>
<text x="354.1" y="274.4">DRAWING</text>
</g>
<text font-size="2.4" fill="#a51d17" x="9" y="292.4">ALL DIMENSIONS IN FEET &amp; INCHES. PRINT ON A3 AT 100% / “ACTUAL SIZE” — NOT “FIT TO PAGE” — AND CHECK THE SCALE BAR. DO NOT SCALE; WORK TO FIGURED DIMENSIONS. VERIFY ON SITE.</text>
</svg>
